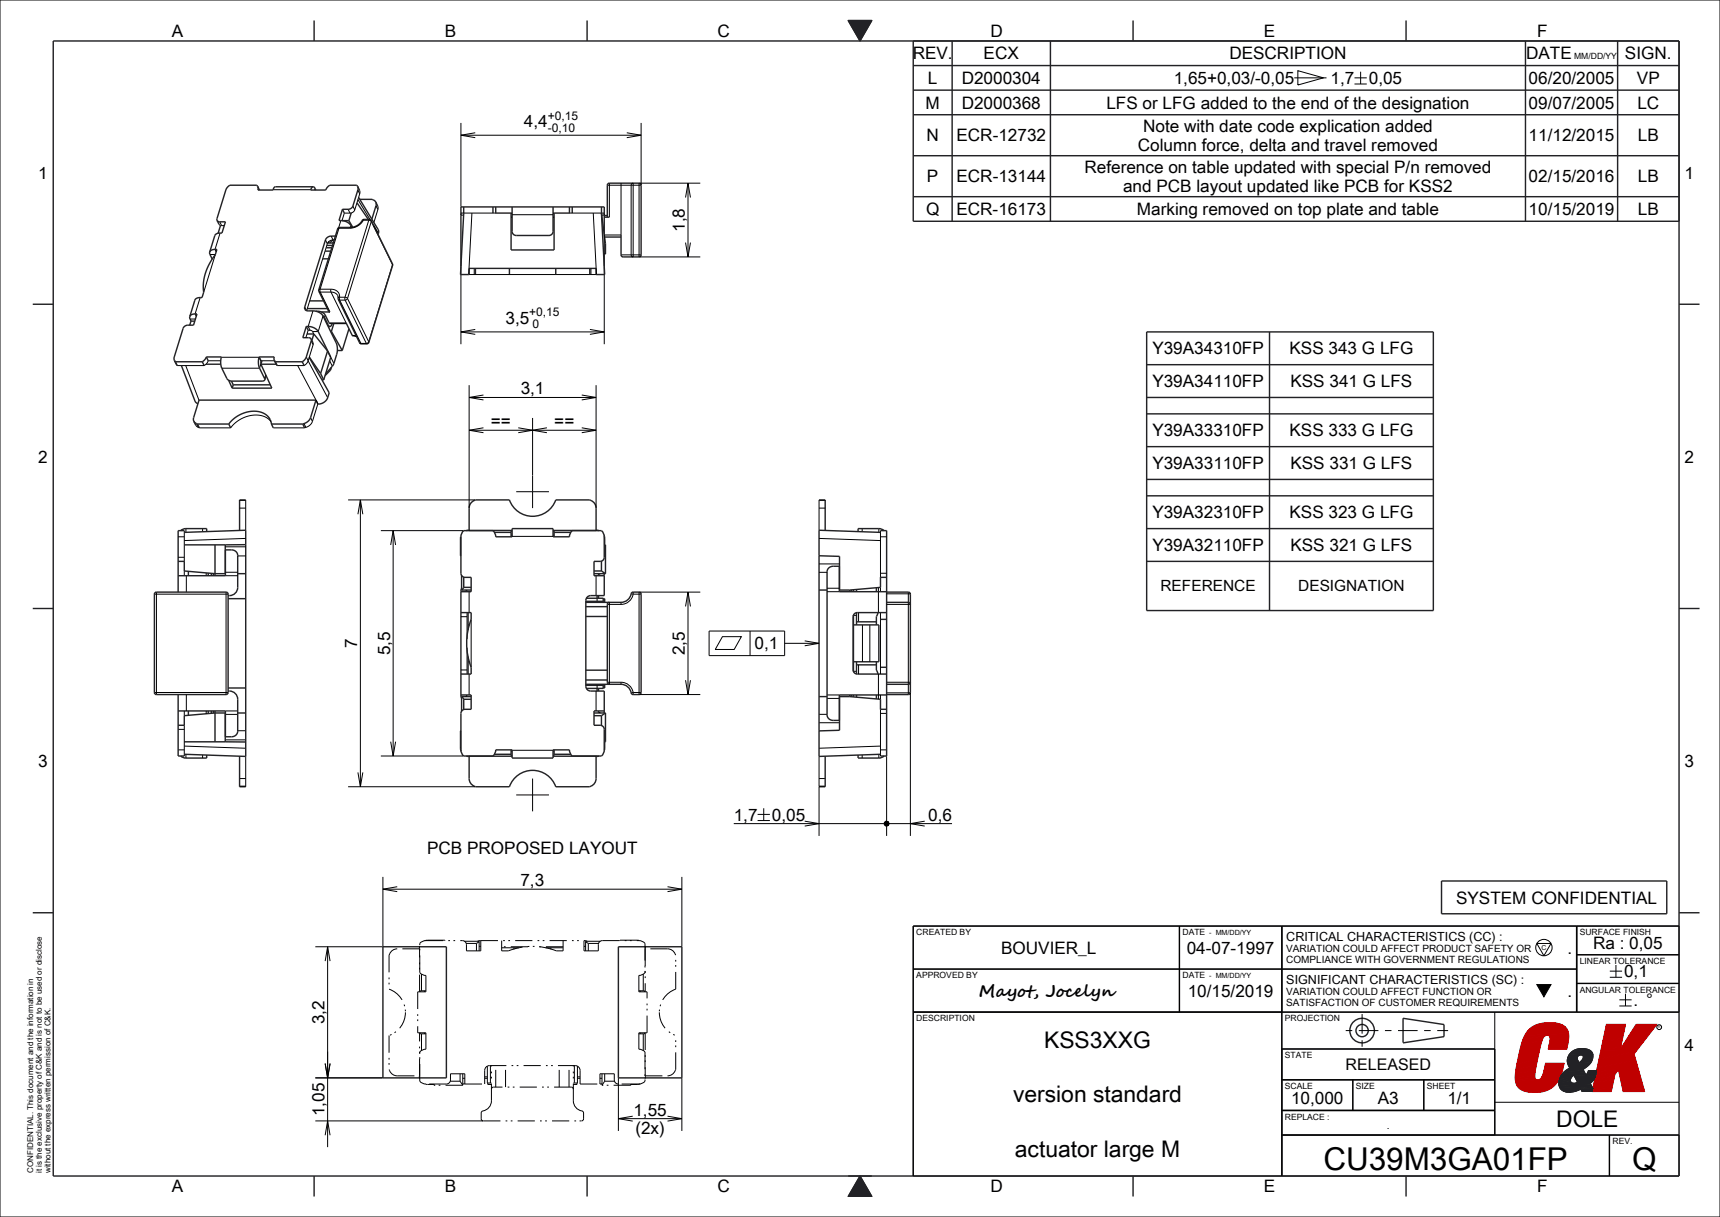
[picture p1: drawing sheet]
<svg xmlns="http://www.w3.org/2000/svg" width="420mm" height="297mm" viewBox="0 0 420 297" stroke-linecap="round" stroke-linejoin="round" font-family="sans-serif">
<path d="M210 287l2.9 5h-5.8z" fill="#222226"/>
<path d="M210 287l2.9 5h-5.8z" fill="none" stroke="#222226" stroke-width=".24"/>
<path d="M207.1 5h5.8l-2.9 5z" fill="#222226"/>
<path d="M207.1 5h5.8l-2.9 5z" fill="none" stroke="#222226" stroke-width=".24"/>
<path d="M375.3 240.3h3.4l-1.7 3z" fill="#000"/>
<path d="M375.3 240.3h3.4l-1.7 3zM383.5 256.9l.3-.2a3.7 3.7 0 0 1 5 .2l.2 .9a4 4 0 0 1-2.4 3.2l.7 1.4 .6-1.1h2l-.3 1.7-1.3 1.4 .7 1.3-.2 .6h-2.5l-.3-.5-1.7 .6-1.8 .1-1.2-.5-.6-1a4.1 4.1 0 0 1 2.6-4.4l-.5-.9-.1-1 .3-1zM385.4 257.7l.8-.2 .4 .4-.2 .7-.8 .8-.4-1zM383.9 262.7l.4-.3 .9 1.7-.9 .3-.7-.3-.1-.6z" fill="none" stroke="#000" stroke-width=".24"/>
<g fill="none" stroke="#222226" stroke-width=".35">
<path d="M342.4 249.4h.1M342.6 254.4v-5.9l10 1.5v3l-10 1.5"/>
<circle cx="332.6" cy="251.5" r="1.5"/>
<circle cx="332.6" cy="251.5" r="3"/>
</g>
<path d="M328.6 251.5h25M332.6 255.5v-8.1" fill="none" stroke="#000" stroke-width=".24" stroke-dasharray="1.6 1.6 4.8 1.6" stroke-linecap="butt"/>
<path d="M373.3 251.3a8.3 8.3 0 0 1 7.2-1.5 3.1 3.1 0 0 1 2.5 4l-.4 1.8a.37 .37 0 0 1-.1 .4 .37 .37 0 0 1-.5 0h-3.5a.28 .28 0 0 1-.4-.1 .28 .28 0 0 1 .1-.4l.2-.9a1.46 1.46 0 0 0-.4-2h-.2a1.82 1.82 0 0 0-1.5 1.9l-1.3 6.2-.2 2.4a1.01 1.01 0 0 0 1.1 .4 1.01 1.01 0 0 0 .7-.9l.8-2.7a.35 .35 0 0 1 .1-.4 .35 .35 0 0 1 .5 0h3.9l-.4 1.8a6.5 6.5 0 0 1-7.9 5.2l-.6-.1a3.3 3.3 0 0 1-2.9-4.1l1.1-6.2a10.1 10.1 0 0 1 2.1-4.8zM392.3 250h4.6l-1.3 6.2 3.9-6.2h5l-5.5 7.2 2.5 9.1h-4.6a.44 .44 0 0 1-.5 0 .44 .44 0 0 1-.1-.5l-1.1-4.9-.9 1.3-.8 3.7a.36 .36 0 0 1-.1 .5 .36 .36 0 0 1-.5-.1h-3.7a.24 .24 0 0 1-.4 0 .24 .24 0 0 1 .1-.3z" fill="none" stroke="#cf001c" stroke-width=".35"/>
<path d="M375.2 250.1a10.2 10.2 0 0 1 5.8-.1z" fill="#bf0000"/>
<path d="M375.2 250.1a10.2 10.2 0 0 1 5.8-.1z" fill="none" stroke="#bf0000" stroke-width=".24"/>
<path d="M392.3 250h4.6l-.1 .3-4.6 .3z" fill="#bf0000"/>
<path d="M392.3 250h4.6l-.1 .3-4.6 .3z" fill="none" stroke="#bf0000" stroke-width=".24"/>
<path d="M391 256.3l4.6-.1 3.9-6.2h5l-5 6.5-9 1.9z" fill="#bf0000"/>
<path d="M391 256.3l4.6-.1 3.9-6.2h5l-5 6.5-9 1.9z" fill="none" stroke="#bf0000" stroke-width=".24"/>
<path d="M373.5 251.2l1.7-1.1 5.8-.1 .9 .4a2.6 2.6 0 0 1 1.1 1.8l-10.6 .5z" fill="#bf0000"/>
<path d="M373.5 251.2l1.7-1.1 5.8-.1 .9 .4a2.6 2.6 0 0 1 1.1 1.8l-10.6 .5z" fill="none" stroke="#bf0000" stroke-width=".24"/>
<path d="M392.2 250.6l4.6-.3-.6 3.1-4.8 .9z" fill="#bf0000"/>
<path d="M392.2 250.6l4.6-.3-.6 3.1-4.8 .9z" fill="none" stroke="#bf0000" stroke-width=".24"/>
<path d="M372.4 252.7l10.6-.5-.2 2.6-4.5 .1 .2-.7a.99 .99 0 0 0 0-1.1 .99 .99 0 0 0-1.1-.4l-5.5 1z" fill="#bf0000"/>
<path d="M372.4 252.7l10.6-.5-.2 2.6-4.5 .1 .2-.7a.99 .99 0 0 0 0-1.1 .99 .99 0 0 0-1.1-.4l-5.5 1z" fill="none" stroke="#bf0000" stroke-width=".24"/>
<path d="M371.9 253.7l5.3-.9-.8 1.3-4.8 .6z" fill="#bf0000"/>
<path d="M371.9 253.7l5.3-.9-.8 1.3-4.8 .6z" fill="none" stroke="#bf0000" stroke-width=".24"/>
<path d="M391.4 254.3l4.8-.9-.5 2.1-4.7 .8z" fill="#bf0000"/>
<path d="M391.4 254.3l4.8-.9-.5 2.1-4.7 .8z" fill="none" stroke="#bf0000" stroke-width=".24"/>
<path d="M371.6 254.7l4.8-.6-1 4.3-4.9 1.3z" fill="#bf0000"/>
<path d="M371.6 254.7l4.8-.6-1 4.3-4.9 1.3z" fill="none" stroke="#bf0000" stroke-width=".24"/>
<path d="M378.3 254.9l4.5-.1-4.5 .2z" fill="#bf0000"/>
<path d="M378.3 254.9l4.5-.1-4.5 .2z" fill="none" stroke="#bf0000" stroke-width=".24"/>
<path d="M378.3 255l4.5-.1-.1 .4a.49 .49 0 0 1-.4 .7h-4.2z" fill="#bf0000"/>
<path d="M378.3 255l4.5-.1-.1 .4a.49 .49 0 0 1-.4 .7h-4.2z" fill="none" stroke="#bf0000" stroke-width=".24"/>
<path d="M391 256.3l4.7-.8-.1 .7z" fill="#bf0000"/>
<path d="M391 256.3l4.7-.8-.1 .7z" fill="none" stroke="#bf0000" stroke-width=".24"/>
<path d="M390.5 258.4l9-1.9a.86 .86 0 0 0-.3 1.4l.2 .8-9.3 1.9z" fill="#bf0000"/>
<path d="M390.5 258.4l9-1.9a.86 .86 0 0 0-.3 1.4l.2 .8-9.3 1.9z" fill="none" stroke="#bf0000" stroke-width=".24"/>
<path d="M377.5 259.5h4.4l-.2 .7-4.4 .1z" fill="#bf0000"/>
<path d="M377.5 259.5h4.4l-.2 .7-4.4 .1z" fill="none" stroke="#bf0000" stroke-width=".24"/>
<path d="M370.5 259.7l4.9-1.3-.3 1.7-4.9 .8z" fill="#bf0000"/>
<path d="M370.5 259.7l4.9-1.3-.3 1.7-4.9 .8z" fill="none" stroke="#bf0000" stroke-width=".24"/>
<path d="M377.3 260.3l4.4-.1v.3l-4.5 .1z" fill="#bf0000"/>
<path d="M377.3 260.3l4.4-.1v.3l-4.5 .1z" fill="none" stroke="#bf0000" stroke-width=".24"/>
<path d="M390.1 260.6l9.3-1.9 1.9 6.9-5 .4-1.1-5.1-5.3 .7z" fill="#bf0000"/>
<path d="M390.1 260.6l9.3-1.9 1.9 6.9-5 .4-1.1-5.1-5.3 .7z" fill="none" stroke="#bf0000" stroke-width=".24"/>
<path d="M377.2 260.6l4.5-.1-.4 1.5-.8 1.6-4.8-.1a3.3 3.3 0 0 0 1.5-2.8z" fill="#bf0000"/>
<path d="M377.2 260.6l4.5-.1-.4 1.5-.8 1.6-4.8-.1a3.3 3.3 0 0 0 1.5-2.8z" fill="none" stroke="#bf0000" stroke-width=".24"/>
<path d="M370.2 260.9l4.9-.8-.2 1.2-4.8 .7z" fill="#bf0000"/>
<path d="M370.2 260.9l4.9-.8-.2 1.2-4.8 .7z" fill="none" stroke="#bf0000" stroke-width=".24"/>
<path d="M389.9 261.6l5.3-.7-.5 .8-5.1 .9z" fill="#bf0000"/>
<path d="M389.9 261.6l5.3-.7-.5 .8-5.1 .9z" fill="none" stroke="#bf0000" stroke-width=".24"/>
<path d="M370.1 262l4.8-.7-.2 1.1-4.7 .6z" fill="#bf0000"/>
<path d="M370.1 262l4.8-.7-.2 1.1-4.7 .6z" fill="none" stroke="#bf0000" stroke-width=".24"/>
<path d="M389.6 262.6l5.1-.9-.5 .9-4.7 .8z" fill="#bf0000"/>
<path d="M389.6 262.6l5.1-.9-.5 .9-4.7 .8z" fill="none" stroke="#bf0000" stroke-width=".24"/>
<path d="M370 263l4.7-.6 .1 .7-4.7 .4z" fill="#bf0000"/>
<path d="M370 263l4.7-.6 .1 .7-4.7 .4z" fill="none" stroke="#bf0000" stroke-width=".24"/>
<path d="M389.5 263.4l4.7-.8-.2 .9-4.7 .7z" fill="#bf0000"/>
<path d="M389.5 263.4l4.7-.8-.2 .9-4.7 .7z" fill="none" stroke="#bf0000" stroke-width=".24"/>
<path d="M370.1 263.5l4.7-.4 .5 .4-5.2 .4z" fill="#bf0000"/>
<path d="M370.1 263.5l4.7-.4 .5 .4-5.2 .4z" fill="none" stroke="#bf0000" stroke-width=".24"/>
<path d="M370.1 263.9a67.8 67.8 0 0 1 10.4-.3 6.9 6.9 0 0 1-7.2 2.9 3.1 3.1 0 0 1-3.2-2.6z" fill="#bf0000"/>
<path d="M370.1 263.9a67.8 67.8 0 0 1 10.4-.3 6.9 6.9 0 0 1-7.2 2.9 3.1 3.1 0 0 1-3.2-2.6z" fill="none" stroke="#bf0000" stroke-width=".24"/>
<path d="M389.3 264.2l4.7-.7-.4 2.1-4.7 .4z" fill="#bf0000"/>
<path d="M389.3 264.2l4.7-.7-.4 2.1-4.7 .4z" fill="none" stroke="#bf0000" stroke-width=".24"/>
<path d="M388.9 266l4.7-.4-.2 .7h-4.6z" fill="#bf0000"/>
<path d="M388.9 266l4.7-.4-.2 .7h-4.6z" fill="none" stroke="#bf0000" stroke-width=".24"/>
<path d="M396.3 266l5-.4 .2 .7h-5.1z" fill="#bf0000"/>
<path d="M396.3 266l5-.4 .2 .7h-5.1z" fill="none" stroke="#bf0000" stroke-width=".24"/>
<path d="M383.6 256.9a4 4 0 0 1 5.1-.2l.2 .6-5.8 .2z" fill="#222226"/>
<path d="M383.6 256.9a4 4 0 0 1 5.1-.2l.2 .6-5.8 .2z" fill="none" stroke="#222226" stroke-width=".24"/>
<path d="M383.1 257.5l5.8-.2v1l-.4 1-5.7 .3 2.8-.2 .2-.2a1.18 1.18 0 0 0 .7-1.6l-.5-.2-3.1 .4z" fill="#222226"/>
<path d="M383.1 257.5l5.8-.2v1l-.4 1-5.7 .3 2.8-.2 .2-.2a1.18 1.18 0 0 0 .7-1.6l-.5-.2-3.1 .4z" fill="none" stroke="#222226" stroke-width=".24"/>
<path d="M382.9 257.8l2.9-.3-.5 .4-2.5 .3z" fill="#222226"/>
<path d="M382.9 257.8l2.9-.3-.5 .4-2.5 .3z" fill="none" stroke="#222226" stroke-width=".24"/>
<path d="M382.8 258.2l2.5-.3-.1 .3-2.4 .2z" fill="#222226"/>
<path d="M382.8 258.2l2.5-.3-.1 .3-2.4 .2z" fill="none" stroke="#222226" stroke-width=".24"/>
<path d="M382.8 258.4l2.4-.2v.2z" fill="#222226"/>
<path d="M382.8 258.4l2.4-.2v.2z" fill="none" stroke="#222226" stroke-width=".24"/>
<path d="M382.7 258.5l2.5-.1v.1l-2.5 .2z" fill="#222226"/>
<path d="M382.7 258.5l2.5-.1v.1l-2.5 .2z" fill="none" stroke="#222226" stroke-width=".24"/>
<path d="M382.7 258.7l2.5-.2 .1 .3-2.6 .1z" fill="#222226"/>
<path d="M382.7 258.7l2.5-.2 .1 .3-2.6 .1z" fill="none" stroke="#222226" stroke-width=".24"/>
<path d="M382.7 258.9l2.6-.1 .1 .1-2.7 .2z" fill="#222226"/>
<path d="M382.7 258.9l2.6-.1 .1 .1-2.7 .2z" fill="none" stroke="#222226" stroke-width=".24"/>
<path d="M382.7 259.1l2.7-.2 .1 .3-2.7 .2z" fill="#222226"/>
<path d="M382.7 259.1l2.7-.2 .1 .3-2.7 .2z" fill="none" stroke="#222226" stroke-width=".24"/>
<path d="M382.8 259.4l2.7-.2 .1 .2-2.8 .2z" fill="#222226"/>
<path d="M382.8 259.4l2.7-.2 .1 .2-2.8 .2z" fill="none" stroke="#222226" stroke-width=".24"/>
<path d="M382.8 259.6l5.7-.3-1.9 1.6-4 .2 .7-.5z" fill="#222226"/>
<path d="M382.8 259.6l5.7-.3-1.9 1.6-4 .2 .7-.5z" fill="none" stroke="#222226" stroke-width=".24"/>
<path d="M382 261.5l.6-.4 4-.2 .1 .4z" fill="#222226"/>
<path d="M382 261.5l.6-.4 4-.2 .1 .4z" fill="none" stroke="#222226" stroke-width=".24"/>
<path d="M387.9 261.3h2l-.3 1.7-2.3-.6z" fill="#222226"/>
<path d="M387.9 261.3h2l-.3 1.7-2.3-.6z" fill="none" stroke="#222226" stroke-width=".24"/>
<path d="M381.8 261.7l.2-.2 4.7-.2 .3 .5-5.5 .2z" fill="#222226"/>
<path d="M381.8 261.7l.2-.2 4.7-.2 .3 .5-5.5 .2z" fill="none" stroke="#222226" stroke-width=".24"/>
<path d="M381.5 262l5.5-.2 .1 .3-5.8 .2z" fill="#222226"/>
<path d="M381.5 262l5.5-.2 .1 .3-5.8 .2z" fill="none" stroke="#222226" stroke-width=".24"/>
<path d="M381.3 262.3l5.8-.2 .2 .3-6.2 .2z" fill="#222226"/>
<path d="M381.3 262.3l5.8-.2 .2 .3-6.2 .2z" fill="none" stroke="#222226" stroke-width=".24"/>
<path d="M381.1 262.6l3.2-.2-.2 .2-3.1 .3z" fill="#222226"/>
<path d="M381.1 262.6l3.2-.2-.2 .2-3.1 .3z" fill="none" stroke="#222226" stroke-width=".24"/>
<path d="M380.7 264.6l4-.3a.37 .37 0 0 0 .5-.2 .37 .37 0 0 0-.2-.5l-.7-1.2h3l2.3 .6-1.3 1.4z" fill="#222226"/>
<path d="M380.7 264.6l4-.3a.37 .37 0 0 0 .5-.2 .37 .37 0 0 0-.2-.5l-.7-1.2h3l2.3 .6-1.3 1.4z" fill="none" stroke="#222226" stroke-width=".24"/>
<path d="M381 262.9l3.1-.3-.4 .3-2.9 .3z" fill="#222226"/>
<path d="M381 262.9l3.1-.3-.4 .3-2.9 .3z" fill="none" stroke="#222226" stroke-width=".24"/>
<path d="M380.8 263.2l2.9-.3-.2 .4-2.8 .3z" fill="#222226"/>
<path d="M380.8 263.2l2.9-.3-.2 .4-2.8 .3z" fill="none" stroke="#222226" stroke-width=".24"/>
<path d="M380.7 263.6l2.8-.3v.3l-2.8 .3z" fill="#222226"/>
<path d="M380.7 263.6l2.8-.3v.3l-2.8 .3z" fill="none" stroke="#222226" stroke-width=".24"/>
<path d="M380.7 263.9l2.8-.3v.3l-2.9 .3z" fill="#222226"/>
<path d="M380.7 263.9l2.8-.3v.3l-2.9 .3z" fill="none" stroke="#222226" stroke-width=".24"/>
<path d="M380.6 264.2l2.9-.3 .3 .3-3.1 .4z" fill="#222226"/>
<path d="M380.6 264.2l2.9-.3 .3 .3-3.1 .4z" fill="none" stroke="#222226" stroke-width=".24"/>
<path d="M380.7 264.6l7.6-.2 .1 .2-7.7 .3z" fill="#222226"/>
<path d="M380.7 264.6l7.6-.2 .1 .2-7.7 .3z" fill="none" stroke="#222226" stroke-width=".24"/>
<path d="M380.7 264.6l3.1-.4 .5 .2z" fill="#222226"/>
<path d="M380.7 264.6l3.1-.4 .5 .2z" fill="none" stroke="#222226" stroke-width=".24"/>
<path d="M380.7 264.9l7.7-.3 .4 .6-7.9 .3z" fill="#222226"/>
<path d="M380.7 264.9l7.7-.3 .4 .6-7.9 .3z" fill="none" stroke="#222226" stroke-width=".24"/>
<path d="M380.9 265.5l7.9-.3 .2 .5-7.8 .1z" fill="#222226"/>
<path d="M380.9 265.5l7.9-.3 .2 .5-7.8 .1z" fill="none" stroke="#222226" stroke-width=".24"/>
<path d="M381.2 265.8l7.8-.1-.2 .6h-1.9a.6 .6 0 0 1-.9-.5l-4.5 .3z" fill="#222226"/>
<path d="M381.2 265.8l7.8-.1-.2 .6h-1.9a.6 .6 0 0 1-.9-.5l-4.5 .3z" fill="none" stroke="#222226" stroke-width=".24"/>
<path d="M381.5 266.1l4.3-.2-.5 .2-3.5 .2z" fill="#222226"/>
<path d="M381.5 266.1l4.3-.2-.5 .2-3.5 .2z" fill="none" stroke="#222226" stroke-width=".24"/>
<path d="M381.8 266.3l3.5-.2-.5 .2-2.5 .1z" fill="#222226"/>
<path d="M381.8 266.3l3.5-.2-.5 .2-2.5 .1z" fill="none" stroke="#222226" stroke-width=".24"/>
<path d="M382.3 266.4l2.5-.1-1.3 .2z" fill="#222226"/>
<path d="M382.3 266.4l2.5-.1-1.3 .2z" fill="none" stroke="#222226" stroke-width=".24"/>
<path d="M383.1 266.5h.4z" fill="#222226"/>
<path d="M383.1 266.5h.4z" fill="none" stroke="#222226" stroke-width=".24"/>
<g fill="none" stroke="#000" stroke-width=".24">
<path d="M0 0h420v297h-420zM316 19h7.9M316.9 17.3l6.3 1.7-6.3 1.8zM330.7 19h3M332.2 17.5v3M112.6 30v20.4M112.6 33h44M116.1 32.4l-3.5 .6 3.5 .6M153.1 32.4l3.5 .6-3.5 .6M156.6 30v15.1M330.7 20.5h3M53.5 54.7l.6 .4"/>
<path d="M53.7 54.1l.4 1M53.7 56.9l-1.2 4 .3 .5M54.1 55.1h.7M66.7 46.3l9.2 .1M76.9 46l-.1 .4M79.5 58.6l.4 .9M79.9 59.5l-5 16.3M80.3 59l-.1 .3M80.9 57.6l.4 1M81.3 58.6a1.48 1.48 0 0 0-1.4 .9M81.3 58.6h.3M82.8 55.7l-.4 .2"/>
<path d="M82.8 55.7l-4.6 14.9M82.8 55.7h2.6M82.9 55.5l-.1 .2M82.9 55.5h.1M83.2 53.8l-.5 1.8M85 51.1l.5 .9M85.5 52h-1.4l-.6 1.8M85.7 55.1l-.3 .6M86.2 50.3l.4 .9M86.6 51.2l-.4 .6-.7 .2M87.4 46.4l.4 .9M87.8 46.4v.9"/>
<path d="M87.8 47.3l-1.2 3.9M88.7 53.7l-.5 .8-.8 .6-1 .4-1 .2M88.7 53.7h1.3M88.7 53.7l-.3 .1M88.9 53.5l-.2 .2M90 53.7l.7 .3M90 53.7l-5.8 18.8M90.2 53.5l-.2 .2M90.7 53.8v.2M90.7 54l-5.8 18.8M90.7 54l5.1 10.6M91.8 50.2l.5 1"/>
<path d="M92.2 50.3l.1 .9M92.3 51.2l-1 3.1M112.6 52.5h.6M112.6 52h8.1M112.6 52.1v.3M124.8 52h.3M125.1 52.4h10M135.1 52h.2M139.4 52h8.2M146.9 52.5h.7M147.6 52.1v.3M148.3 45.2h8.3"/>
<path d="M148.8 44.7v8.3M151.7 44.7v12.7h-4.1v4.6M154.3 44.8l.3-.1v18l-.3-.1-.2-.4v-17zM156.1 44.7v18M156.1 44.7h14.9M167.4 48.2l.6-3.5 .6 3.5M167.4 59.2l.6 3.5 .6-3.5M168 44.7v18M46.4 77.9h1.3M48.9 72.6l-1.3 4 .3 .6M51.3 62.1h1.3M52.6 62.2l-2.9 9.1"/>
<path d="M74.4 74.9l.4 .9M76.4 75.9l-1.2 3.8 .5 .9M77.6 76l-.1 .1M77.8 70.7h.1M77.9 71.1l.3 .2M78.2 70.6l-.4 .1M78.2 70.6v.7M78.2 70.6h2.6M78.2 71.3h2.6M78.2 71.3l2.4 4.8M78.9 77.1l-1.2 3.8h-1.4M79.4 76.9l-.2 .6"/>
<path d="M80 79.3h.1M80.8 70.6l.9 .1 .7 .4 .4 .7 .1 .7M80.8 70.6v.7M80.8 71.3l1.1 .2 .6 .6M80.8 71.3l3.7 7.5h-4.1M82.6 72.8h.1M82.6 73.1l.3 .1M82.9 72.5l-.3 .3M82.9 72.5v.7M82.9 72.5h1.3M82.9 73.2h1.4M82.9 73.2l5.2 10.6"/>
<path d="M84.2 72.5l.7 .3M84.2 72.5l.1 .7M84.3 73.2l5.2 10.6M84.9 72.8l-.6 .4M84.9 72.8l5.1 10.6M95.8 64.4v.2M95.8 64.6l.1 .2M95.8 64.6l-5.8 18.8M112.6 65.1v18.9M114.6 67h31M115.8 65.5v1.5M144.3 65.5v1.5"/>
<path d="M147.6 65.1v18.9M151.7 62.2h4.9M156.1 62.7h14.9M53.9 88h-3.1l-.3 .7-.6 .5h-6.6l-.2-.3M54 87.2h9.3l.4 .9M63.7 88.1v.6M63.7 88.7l-.3 1.2h-9.2M63.7 88.7h.1M64.9 91.5l-.3 .9M67 88l-3.3 .1M74.8 87.1l.4 .9M75.2 88l-.3 .7-.6 .5h-6.6l-.2-.3"/>
<path d="M75.7 80.6l.6 .3M75.7 80.6h-.5l-.5 1.8M76 83.2l.5 .9M76.3 80.9l.3 .6M76.4 83.7l.1 .4M76.5 84.1l-1.3 3.9M77.6 98.6l-1.3 4.2M80.5 88l.7 1.4M80.6 86.8l.9 1.9M86 81.8l1 .3M87.8 83.6l.3 .2M88.1 83.8l.2 .1"/>
<path d="M88.1 83.8h1.4M89.5 83.8l.1 .1M90 83.4l-.5 .4M90 83.4l.1 .2M90.1 83.6h.1M112.6 81h35M114.6 94v29.9M114.6 97h31M116.1 80.4l-3.5 .6 3.5 .6M118.1 96.4l-3.5 .6 3.5 .6M142.1 96.4l3.5 .6-3.5 .6M144.1 80.4l3.5 .6-3.5 .6"/>
<path d="M145.6 94v29.9M47.8 103.7l.6 .6M48 103.4l.4 .9M66.2 102.9a5.7 5.7 0 0 0-7.1-.8l-1.5 1-1.3 1.3-7.9-.1M74.2 103.4l.5 .9M74.7 104.3l-8 .1M75.8 101.9l.5 .9M76.3 102.8l-.6 .9-1 .6M114.6 105h31M118.1 104.4l-3.5 .6 3.5 .6M126.6 104.4l3.5 .6-3.5 .6M130.1 116v8"/>
<path d="M130.1 102v13.9M133.6 104.4l-3.5 .6 3.5 .6M142.1 104.4l3.5 .6-3.5 .6M43.5 136h1.5M43.5 131h1.5M45 129.5v7.4M45 139.3v1.2M45.4 129v.9M49.5 129v.8M50.4 139.8v.7M55 133.4h5M55 139.7h3"/>
<path d="M58 135.7h2M58.5 124h1.5M58.5 122.1h1.5M60 122v7.4M85 122h31M87.4 125.5l.6-3.5 .6 3.5M88 122v70M93 129.5h20.2M95.4 133l.6-3.5 .6 3.5M96 129.5v55M125.1 130.9h10M126.1 120h8"/>
<path d="M200 139.7h2M200 124h1.5M200 122.1h1.5M200 122v7.4M200 137.6h5M210.5 129v.8M214.6 129v.9M215 131h1.5M215 129.5v11.3M215 139.9h1.5M37.7 145h18M38.2 144.5v25"/>
<path d="M45.5 140.5v4M55 140.5h3M55.2 144.5v25M112.6 150.5h1.5M113.7 144l.3 .1M114.1 149.5v6.4M114.1 158.1v6.4M114.6 144.4v5.1M115.1 151.2v11.6M145.6 140.5v4.9M145.8 146v.8M146.6 140l-.4 .2"/>
<path d="M148.3 147.5h3.4M148.8 147v20M151.7 147v.5M154.1 144.9l.5 .1M154.6 145h2M154.6 145a3 3 0 0 1-2.9 2.5M154.6 144.5v.5M156.1 144.5v25M156.1 144.5h14.9M167.4 148l.6-3.5 .6 3.5M168 144.5v25M173.2 154h18.4v6h-18.4z"/>
<path d="M176.4 155.4h4.6l-1.7 3.1h-4.6zM183.2 154v6M191.6 157h8.4M196.5 156.4l3.5 .6-3.5 .6M202 144.4h3M202 143.6h3M208.4 150.2h.8M209.6 149.5v2.3M210.6 152.5v9M212.4 152.5v9M214.5 143.4v6.1M215 143.3v1.1"/>
<path d="M215 149.5v15M216.5 144.9l5.8 .1M216.5 147.5h5.8M221.8 144.5v25M37.7 169h18M43.5 178h1.5M45 173.5v1.2M45 177.1v7.4M45.5 169.5v4M50.4 173.5v.7M55 174.3h3M55 173.5h3"/>
<path d="M58 178.3h2M112.6 163.5h1.5M114 169.9l-.3 .1M114.6 164.5v5.1M145.6 168.7v4.8M145.8 167.3v.7M146.2 173.8l.4 .2M148.3 166.5h3.4M151.7 166.5a3 3 0 0 1 2.9 2.5M151.7 166.5v.5M154.6 169l-.5 .1M154.6 169v.5"/>
<path d="M154.6 169h2M156.1 169.5h14.9M167.4 166l.6 3.5 .6-3.5M200 174.3h2M200 176.4h5M202 170.4h3M202 169.6h3M208.4 163.8h.8M209.6 162.3v2.2M214.5 164.5v6.1M215 174.1h1.5M215 169.6v1.1"/>
<path d="M215 173.2v11.3M216.5 166.5h5.8M222.3 169l-5.8 .1M222.3 169.1v34.9M43.5 183h1.5M45.4 184.1v.9M49.5 184.2v.8M55 180.6h5M58.5 191.9h1.5M58.5 190h1.5M60 184.6v7.4M85 192h31"/>
<path d="M87.4 188.5l.6 3.5 .6-3.5M93 184.5h20.2M95.4 181l.6 3.5 .6-3.5M125.1 183.1h10M126.1 194h8M130.1 190v8M185 198.8h3M186.5 197.3v3M200 191.9h1.5M200 190h1.5M200 184.6v7.4M200 192.1v11.9"/>
<path d="M210.5 184.2v.8M214.6 184.1v.9M215 183h1.5M216.5 184.6v19.4M179.2 201h53.3M185 200.3h3M196.5 200.4l3.5 .6-3.5 .6M216 200.7l.4-.3 .5 .1 .2 .5-.2 .5-.5 .1-.4-.3zM225.8 200.4l-3.5 .6 3.5 .6M223 236.5h162M288 226v21M313 226v61"/>
<path d="M375.3 230.2h3.4l-1.7 3zM385 233h25M385 226v21M393.1 237h3M393.1 238.5h3M394.6 235.5v3M410 226h-187v61M79.4 259.5l.6 3.5 .6-3.5M80 256.6v23.3M223 247h187M313 256h52M365 247v30"/>
<path d="M385 240h25M395.4 244h3M395.4 245.5h3M396.9 242.5v3M77 273.5h40.9M77 263h16.4M79.4 277l.6-3.5 .6 3.5M151 273h15.5M151 263.1v12.9M154.5 272.4l-3.5 .6 3.5 .6M163 272.4l3.5 .6-3.5 .6M166.5 263.1v12.9"/>
<path d="M313 277h97M313 271h52M313 263.5h52M330.3 263.5v7.5M347.7 263.5v7.5M365 269h45M393 277v10"/>
<circle cx="377" cy="231.2" r="2"/>
<circle cx="405.2" cy="250.7" r=".59"/>
</g>
<path d="M216 200.7l.4-.3 .5 .1 .2 .5-.2 .5-.5 .1-.4-.3z" fill="#000"/>
<g fill="none" stroke="#222226" stroke-width=".35">
<path d="M13 10h397v277h-397zM76.7 5v5M143.4 5v5M207.1 5h5.8l-2.9 5zM210 5v5M223 10v44h187M223 16h187M232.5 10v44M256.5 10v44M276.7 5v5M343.3 5v5M372.5 10v44"/>
<path d="M395 10v44M223 22h187M223 28h187M223 38h187M53 53.8l.5 .9M53 53.8l.5 .3h1.5l-.8 2.8-1.1 .1-.6 .4-1.3 4.1M62.9 45.5l.5 .9M62.9 45.5l-.2-.3h-6.6l-.3 .3-.7 .9-2.1 6.9v.5M62.9 45.5l.1 .9h3.7l.2-.6 .4-.2h9.2M76.5 45.6l.3 .2 .3 .6M79.8 59.9h1.4M80 59.3h1.4"/>
<path d="M80.3 58.9l-.1 .4M81.3 58.6l-.7 .7M81.3 58.6h.1M81.4 59.2l-.2 .1M81.5 58.5l-.2 .1M81.9 57.6l-1.5 .1-.6 .3-.3 .5-5.1 16.6 .1 .4 .3 .3 2.4 .2 1.5 .8 3.5 7.2 .1 1.9-.8 2.9-2 2.5M83.5 53.8h1.7M83.6 51.1l-.8 2.7 1 .1 .9 .3 .8 .6 .4 .7M83.6 51.1l.5 .9M85.2 53.8l.9 1.6M85.8 52l-.6 1.8M87.2 49.5l2.7 4"/>
<path d="M87.3 45.5l.5 .9M87.3 45.5l-.2-.3h-6.6l-.6 .6-.3 .6h-3.7l.2-.6 .4-.2M87.3 45.5l.1 .8-1.4 4.2-.7 .5-1.7 .1M87.9 48.7h3l.9 .6M89.9 53.5h.1M91.8 49.3v.8l-1 3.4M91.8 49.3l.4 1M112.6 52v-1.5h35v1.5M112.6 52v13M113.2 50.5v1.5M120.4 50.5v1.5M121.1 50.5v1.5"/>
<path d="M124.8 52v9h10.5v-9M125.1 50.5v6a1 1 0 0 0 1 1h8a1 1 0 0 0 1-1v-6M139.1 50.5v1.5M139.7 50.5v1.5M146.9 50.5v1.5l.9 7.5v2.5h-.4M147.5 52l.1 5.2M147.6 53h1.2M147.6 52.6h.7M147.6 57.9h4.1M148.3 53l.1-8.1 .4-.2 7.5 .1 .3 .4v17l-.3 .4-4.1 .1-.5-.2v-5.1M223 48h187M8 74.3h5"/>
<path d="M46.3 77.3l.6-.6 1.2-.1-.8 2.8h-1.8l-.8 .6-2.2 7.2 .1 .8M46.3 77.3l.4 1.1h.9M51.2 61.5l.6-.5 1.2-.1-.4 1.3-1.4 2.1-1.1 2.5-.4 2.3v2.2l-.4 1.3-1 .1-.7 .4-1.3 4.2M51.2 61.5v.5l.6 1.3M74.8 79.7l-.9 2.7h1.6l.5 .4M74.8 79.7l1.5 .2 1.3 .8 3.2 6.5-1.8 5.5M74.8 79.7l.4 .9M75 75.3h4.9M75.6 73.4h3.4M77.1 76h1.1l.9 .5 1.4 2.4h4.1M78.8 63.2h1.4M78.8 77l.4 .4 1 2 .4 .3"/>
<path d="M79.4 61.3h1.4M79.6 60.5h1.4M80.1 79.7h.5M81.1 78.9l-.2 .6-.3 .2M81.5 78.9l-.6 2M82.5 72.1l.1 1 5.2 10.5 .4 .3h1.6l.3-.3 5.8-18.9-5.2-10.9-.3-.2h-1.7l-1 1.1-1.3 .7-3.5 .1-.5 .4-4.6 15 2.5 5.1 .3 .1h-2.1M84.5 78.8l1.5 3.1 1.1 .3M112.6 62h.1M114.4 67l.2-1.5h31l.1 1.5M116.1 65.5v1.5M124.4 65.5v1.5M135.7 65.5v1.5"/>
<path d="M144 65.5v1.5M147.6 62v3M410 74.3h5M42.6 88l.2 .3M42.6 88l.5 .9M42.8 88.3l.5 .9M42.8 88.3h6.6M49.4 88.3l.5 .9M50.4 87.1h3.7l-.2 1.3 .2 1.2 1.3 2.8 .6 .5 8 .1 .6-.3M50.4 87.1l-.4 .6-.6 .6M50.4 87.1l.4 .9M55.8 92.8l.9 1.9"/>
<path d="M63.3 87.1h3.7v.9M63.3 87.1l-.2 1.1 .1 1.2 1.4 3.3M63.3 87.1l.4 .9M63.7 88.9l2.7 5.8h-9.7M65 91.6l-.4 1.1M66 93.9h-9l-.3 .8M67 88l.2 .3M67 88l.5 .9M67.2 88.3h6.6M67.2 88.3l.5 .9M73.8 88.3l.5 .9M75 81.5h1.6"/>
<path d="M75.5 87.2l3.1 5.5M75.5 87.1l2.8 4.1M76 82.8v.4l-1.3 4-.9 1.1M76 82.8l.4 .9M76.6 81.5l3.4 4.2-1.7 5.5M76.6 81.5l-.5 1.6M77.2 97.6l-1.5 4.6-.7 .8-1.1 .5M77.2 97.6h-28.6l-1.3 4.4v.8M77.2 97.6l.5 1M78.3 91.2l.7 1.5M78.6 92.7h.4M78.6 92.7l1.8 3.2"/>
<path d="M80.6 90l.1 .3M80.6 86.9h.1M80.7 90.3l-1.3 1.4M80.7 80.9h.2M80.9 80.9l2.7 4.6M80.9 89.6l-.2 .7M82.4 85.5h1.2M85.2 80.2l-1.6 5.3M280 81h70v68h-70zM280 89h70M280 97h70M310 81v68"/>
<path d="M47.3 102.8l.5 .9M47.3 102.8l.9 .7M48.2 103.5l.5 .9M48.2 103.5h7.7M55.9 103.5l1.6-1.6 1.9-1.1 2.2-.4 2.1 .2a3.4 3.4 0 0 1 2.6 2.9M55.9 103.5l.4 .9M66.3 103.5h7.6M66.3 103.5l.4 .9M73.9 103.5l.5 .9M280 101h70M280 109h70M280 117h70"/>
<path d="M43.5 137h1.5M44.1 129.5l.6-.4 .7-.1h5.1v.7M45 136.9v2.4l7.5 .7h2.5M45 133h10M45 129.5h-1.5v15M46 139.4v1.1M50.9 139.9v.6M51.6 139.9v.6M52.1 140v.5M52.5 133v7.5M55 133l5-.1v48.2l-5-.1M55 133v7"/>
<path d="M60 140h-2M60 122h-1.5v7.5M112.5 135.6l.1 .1M114.4 129.4h.2M114.6 129.5v-5.5a2.13 2.13 0 0 1 1.5-2h8.3a6 6 0 0 0 5.7 4 6 6 0 0 0 5.6-4h8.3l.3 .1a2 2 0 0 1 1.3 1.9v5.5M120.4 129.5l.5 .7 .2 .8h4v-2h10v2h4l.1-.8 .5-.7M125.1 129.5h-11.9l-.5 .7-.1 .8v8.9a1 1 0 0 0 1 1h1.5v3.5h-2.5M125.1 129.6h-.3v.3M135.1 129.5h11.8l.5 .7 .2 .8v5a1 1 0 0 1-1 1h-1.5v3.5h2.5M135.1 129.6h.2v.3M145.1 139.3h1.8M145.6 129.4h.1"/>
<path d="M146.9 136.9v2.4M146.9 139.3l.9 .7M147.5 140l.1 .5M147.7 132.9l.1 .1v7M200 122h1.5v7.5M215 129.5h1.5v55h-1.5M215.9 129.5l-.6-.4-.7-.1h-5.1v.7M280 121h70M280 129h70M280 137h70M8 148.5h5M37.9 144.6l17.3-.1 .4 .2 .1 24.3-.2 .4-17.3 .1-.4-.2-.1-24.3z"/>
<path d="M43.5 140.5h11.5v-6.3h1.8l.9 .4 .3 .8v8a2.04 2.04 0 0 1-2.3 2M55.7 146.1h4.3M112.6 149.5h2.5v1.7a16.1 16.1 0 0 0 0 11.6v1.7h-2.5M112.6 144.4v25.2M112.7 143.6l-.1 .8M112.7 140.4v3.6h2.4M114 144v.4M114.3 149.5v4.3M114.3 152.5h.4M115.1 143.3h-1.9l-.4 .7M143.1 147h8.6a2.62 2.62 0 0 0 2.5-2.3l.4-.2h1.5l.2 .1 .3 .4v24l-.3 .4-.2 .1h-1.5l-.5-.4a2.5 2.5 0 0 0-2.4-2.1h-8.6M143.1 150.5h5.2"/>
<path d="M143.1 148.1h5.2M143.1 146.8h4.2M143.2 146h4.1v1M145.1 140h2.7M145.8 145.4v.6M146.2 140v.5M146.2 145.4v.6M147.3 146.1h.4v.9M147.6 140.5v4.9h-3.3a1.2 1.2 0 0 0-1.2 1.2v21.2l.3 .5 .5 .3 3.7 .1v4.8M148.8 147l-.3 .1-.2 .4v19l.1 .3 .4 .2M200 144h2M205 144h2.5"/>
<path d="M205 144v-8.2l-5-.2v42.8l5-.2v-8.2M207.5 144v.4M207.9 144v.4M208.4 152.5h6.2v9h-6.2M208.4 143.9v.5M208.4 150.1v13.8M209.2 143.9v.5M209.2 149.5v3M209.2 151.8h4.8M214 143.4v1M214.4 149.5l-.4 1v2M215 140.9h1.5"/>
<path d="M215 151.2h1.5M215 143.3l-7.5 .7M216.5 149.5h-7.2a1 1 0 0 0-1 1v13a1 1 0 0 0 1 1h7.2M216.5 144.5h5.3l.3 .1 .2 .4v24l-.2 .4-.3 .1h-5.3M216.5 147h5.3l.3 .1 .2 .4M216.5 144.4h-11.5v-6.2l-2 .1-.6 .3-.4 .5v35.4l.1 .5 .4 .5 .5 .3h2v-6.2h11.5M410 148.5h5M43.5 169.5v15h1.5M43.5 177h1.5M46 173.5v1.1M50.9 173.5v.6M51.6 173.5v.6"/>
<path d="M52.1 173.5v.5M52.5 173.5v7.5M55 174v7M55 174h-2.5l-7.5 .7v2.4M55.7 168.7a2.05 2.05 0 0 1 2.3 2v7.9l-.3 .8-.9 .4h-1.8v-6.3h-11.5M55.7 167.9h4.3M58 174h2M112.6 169.6h2.5v3.5h-1.5a1 1 0 0 0-1 1v8.9l.1 .8 .5 .7h7.2l.5-.7 .2-.8h4v2h10v-2h4l.1 .8 .5 .7h7.2l.5-.7 .2-.8v-5a1 1 0 0 0-1-1h-1.5v-3.5h2.5M112.6 169.6l.1 .8M112.6 178.3l-.1 .1M112.8 170l.4 .7h1.9M114 169.6v.4"/>
<path d="M114.3 160.2v4.3M114.3 161.5h.4M115.1 170h-2.4v3.6M143.1 167.3h4.2M143.1 166h5.2M143.1 163.6h5.2M145.1 174.7h1.8M145.1 174h2.7M145.8 168v.7M146.2 168v.7M146.2 173.5v.5M146.9 174.7v2.4"/>
<path d="M147.3 167v1h-4.1M147.6 173.5l-.1 .5M147.7 167v.9h-.4M147.8 174v7h-.2M147.8 174l-.9 .7M202 170h-2M207.5 170h-2.5M207.5 170l7.5 .7M207.5 169.6v.4M207.9 169.6v.4M208.4 169.6v.5M209.2 162.3h4.8"/>
<path d="M209.2 161.5v3M209.2 169.6v.5M214 161.5v2.1l.4 .9M214 169.6v1M215 173.1h1.5M215 162.8h1.5M222.3 166.5l-.2 .4-.3 .1h-5.3M45 181h10M50.5 184.3v.7h-5.1l-.7-.1-.6-.4M58.5 184.5v7.5h1.5M114.4 184.6h.2M124.8 184.1v.3h.3"/>
<path d="M125.1 184.5h-10.5v5.5a2.13 2.13 0 0 0 1.5 2h8.3a6 6 0 0 1 5.7-4 6 6 0 0 1 5.6 4h8.3l.3-.1a2 2 0 0 0 1.3-1.9v-5.5h-10.5M135.3 184.1v.3h-.2M145.6 184.6h.1M147.6 181.1h.1M201.5 184.5v7.5h-1.5M209.5 184.3v.7h5.1l.7-.1 .6-.4M352 215h55v8h-55zM8 222.8h5M93.5 231h15.5v32h-15.5zM151 231h15.5v32h-15.5zM223 236.5h162M288 226v21"/>
<path d="M313 226v61M385 226v21M385 233h25M410 226h-187v61M410 222.8h5M223 247h187M313 256h52v21M385 240h25M313 263.5h52M313 271h52M313 277h97M330.3 263.5v7.5"/>
<path d="M347.7 263.5v7.5M393 277v10M76.7 287v5M143.4 287v5M210 287v5M210 287l2.9 5M210 287l-2.9 5M276.7 287v5M343.3 287v5"/>
</g>
<g fill="none" stroke="#000" stroke-width=".24" stroke-dasharray="4.2 1.3 .4 .8 .4 1.3" stroke-linecap="butt">
<path d="M95 233.1v8.3M95 233.1l.1-.3M97 231.6a2 2 0 0 0-1.9 1.2M102.4 231.4v.2M102.5 231.6h-5.5M102.5 237.4v-7.2M102.5 237.4l.7 .5 .8 .1M104 229.5h8.9M104 229.5l-.8 .2-.7 .5M108.6 229.4l.1 .1M113.9 230.5v1.5M113.9 232h3.5"/>
<path d="M113.9 230.5a1 1 0 0 0-1-1M116.3 232v-1.8M117 229.8l-.7 .4M117 232v-2.3M117 229.7h-3.6M117.4 232v-2.5M117.4 230.9h-.4M117.4 229.5h25.2M117.4 229.5l-.8 .2M122.5 229.5v2.5M122.5 232h1.7M122.5 231.3h4.3"/>
<path d="M125.5 231.3v.4M128.9 231h-6.4M133.2 231.3h4.3M134.5 231.3v.4M135.8 232h1.7M135.8 232a16.1 16.1 0 0 0-11.6 0M137.5 232v-2.5M137.5 231h-6.4M142.6 229.5v2.5M142.6 232h3.5M143 232v-2.3M143 230.9h-.4"/>
<path d="M143 229.7h3.6M143 229.8l.7 .4M143.4 229.7l-.8-.2M143.7 230.2v1.8M146.1 232v-1.5M147.1 229.5h8.9M147.1 229.5a1 1 0 0 0-1 1M151.4 229.4l-.1 .1M156 238v4M156 238l.8-.1 .7-.5M157.5 230.2v7.2M157.5 230.2l-.7-.5-.8-.2"/>
<path d="M157.5 231.6v10.4M157.6 231.6v-.2M163 231.6h-5.5M164.9 232.8l.1 .3M164.9 232.8a2 2 0 0 0-1.9-1.2M95 252.7v8.3M95 241.4a6 6 0 0 1 4 5.6M99 247a6 6 0 0 1-4 5.7M102 242v10M102 242h2M102.5 242v-10.4M102.6 241.8v.2"/>
<path d="M102.6 252v.3M102.6 252.3h.3M102.6 241.8h.3M104 256v-4M104 242v-4M104 252h-2M104 256l-.8 .2-.7 .5M156 242h2M156 252v4M157.1 252.3h.3M157.1 241.8h.3M157.4 241.8v.2"/>
<path d="M157.4 252v.3M157.5 256.7v7.2M157.5 256.7l-.7-.5-.8-.2M157.5 252v10.6M158 252h-2M158 252v-10M161 247a6 6 0 0 0 4 5.7M165 241.4v-8.3M165 241.4a6 6 0 0 0-4 5.6M95.1 261.3l-.1-.3M95.1 261.3a2 2 0 0 0 1.9 1.3M97 262.6h5.5"/>
<path d="M102.4 262.6v.1M102.5 262.6v-10.6M102.5 263.9v-7.2M102.5 263.9l.7 .5 .8 .1M105.9 264.6v-.1M106 264.5v.3M109 264.5h-5M109 264.5a1 1 0 0 0 1-1M110 262v1.5M112.3 263.9v-1.9M112.3 263.9h-2.4M113 264.5h.5"/>
<path d="M113 264.8l-.7-.9M113 264.8v-2.8M113 264.8h-7M113 263.1h.5M113.5 264.5v-2.5M113.5 264.5h4.9M113.5 262h-3.5M117.5 271.6v1.4M117.5 273l.2 .5h.3M117.9 271.1a2.5 2.5 0 0 0 2.1-2.5M117.9 271.1l-.4 .5M118 273.5h24"/>
<path d="M118.4 261.2v3.3M118.4 263.1h.6M118.4 262.8h.6M118.7 260.4l-.3 .8M119 260.2v4.1M119 264.3h1M119.1 264.6h.9M119.1 264.6v-.3M119.6 260l-.9 .4M119.8 264.3v-4.3M120 268.6v-8.6M120.5 265.3l-.3 .1-.2 .4"/>
<path d="M121.1 265.3v-5.3M123.5 265.3v-5.3M136.6 265.3v-5.3M139 265.3v-5.3M139.5 265.3h-19M140 264.6h.9M140 264.3h1M140 268.6v-8.6M140 268.6a2.5 2.5 0 0 0 2.1 2.5M140 265.8l-.1-.3-.4-.2M140.3 260v4.3M140.5 260h-20.9"/>
<path d="M140.9 264.3v.3M141 263.1h.7M141 262.8h.7M141 264.3v-4.1M141.7 264.5h4.8M141.7 264.5v-3.3M141.7 261.2a1.2 1.2 0 0 0-1.2-1.2M142 273.5l.4-.2 .1-.3M142.5 273v-1.4M142.5 271.6l-.4-.5M146.5 263.1h.5M146.5 262v2.5"/>
<path d="M146.5 264.5h.5M147 264.8v-2.8M147 264.8l.7-.9M147.7 262v1.9M150 262h-3.5M150 263.5v-1.5M150 263.5a1 1 0 0 0 1 1M150.1 263.9h-2.4M154 264.8h-7M154 264.5v.3M154.1 264.6v-.1M156 264.5h-5"/>
<path d="M156 264.5l.8-.1 .7-.5M157.5 262.6h5.5M157.6 262.7v-.1M163 262.6a2 2 0 0 0 1.9-1.3M165 261v-8.3M165 261l-.1 .3"/>
</g>
<!-- layer: CONGES -->
<g fill="none" stroke="#222226" stroke-width=".35">
<path d="M53.9 55l-.6 1.9M87.6 48.2l4.7 7.8 .2 .6-.2 .6M113.2 52l-.7 15h1.9M120.7 52h4.1M135.3 52h4.1M146.9 52l.8 15h-2M46.6 78.4l-.3 1M44.3 89.2l3.3 8.7 .7 .6M50.3 88.9h3.6M56.5 93l.5 .9M64 88l-.3 .9h3.7M80.4 95.9l-.5 1.3-.4 .7-.9 .5-.9 .2"/>
<path d="M45 129.9l15-.5v3.5M112.5 131v4.6M114.4 129.4l-.5 .1M120.7 129.9h4.1v1.1M124.8 130.7h.3M135.1 130.7h.2M139.4 129.9h-4.1v1.1M145.7 129.4l.5 .1M147.5 130.7l.2 2.2M215 129.9l-15-.5v6.2M113.2 140.8v2.5M215 140.8v2.5"/>
<path d="M112.5 178.4v4.6M113.2 170.7v2.5M200 178.4v6.2l15-.5M215 170.7v2.5M60 181.1v3.5l-15-.5M112.5 183h.1M112.5 183l.1 .3M113.9 184.5l.5 .1M124.8 183v1.1h-4.1M124.8 183.4h.3M135.1 183.4h.2M135.3 183v1.1h4.1"/>
<path d="M146.2 184.5l-.5 .1M147.6 183h.1M147.7 181.1l-.1 1.9"/>
</g>
<g fill="none" stroke="#000" stroke-width=".24">
<path d="M87.4 48.7l3 4.9M91.2 55l1.2 1.9M115.2 52l-.8 15M124.8 53h.3M135.1 53h.2M144.9 52l.8 15M45.4 89.2l3.2 8.5M72.7 89.2l5 9.4M75.2 88.1l4.8 9M60 131.4l-15 .5M112.5 131.4l.1 .1M114.4 129.4l.2 .1"/>
<path d="M145.7 129.4l-.2 .1M147.7 131.4l-.1 .1M200 131.4l15 .5M45 182.1l15 .5M112.6 182.5l-.1 .1M114.6 184.5l-.2 .1M145.5 184.5l.2 .1M147.6 182.5l.1 .1M215 182.1l-15 .5"/>
</g>
<g fill="none" stroke="#000" stroke-width=".24" stroke-dasharray="4.2 1.3 .4 .8 .4 1.3" stroke-linecap="butt">
<path d="M102.4 231v.4M102.5 230.9l-.1 .1M102.9 237.7v4.1M104 229.5l-.3 .1M104.4 229.4l-.4 .1M108.6 229.4h-4.2M116.3 230.2h-2.5M146.2 230.2h-2.5M155.6 229.4h-4.2M156 229.5l-.4-.1M157.6 231l-.1-.1M157.6 231.4v-.4"/>
<path d="M102.9 252.3v4.1M102.9 252.3h1.1M102.9 241.8h1.1M103.7 252.3v-.3M103.7 242v-.2M156.4 241.8v.2M156.4 252v.3M157.1 252.3h-1.1M157.1 241.8h-1.1M157.1 256.4v-4.1M157.1 241.8v-4.1M102.4 262.7v.4"/>
<path d="M102.4 263.1l.1 .1M104 264.6h.4M104.4 264.6h1.5M154.1 264.6h1.5M155.6 264.6h.4M156 264.6l.3-.1M157.5 263.2l.1-.1M157.6 263.1v-.4"/>
</g>
<!-- layer: COTES -->
<path d="M93.5 214v17M93.5 217h73M97 216.4l-3.5 .6 3.5 .6M163 216.4l3.5 .6-3.5 .6M166.5 214v17M77 231h16.4M79.4 234.5l.6-3.5 .6 3.5M80 231v32M79.4 259.5l.6 3.5 .6-3.5M77 263h16.4" fill="none" stroke="#000" stroke-width=".24"/>
<g font-size="7.7">
<text x="323.1" y="285.5">CU39M3GA01FP</text>
<text x="398.5" y="285.5">Q</text>
</g>
<g font-size="5.6">
<text x="255" y="255.7">KSS3XXG</text>
<text x="247.4" y="269">version standard</text>
<text x="380" y="275">DOLE</text>
<text x="247.8" y="282.3">actuator large M</text>
</g>
<g font-size="4.2">
<text x="42" y="9">A</text>
<text x="108.6" y="9">B</text>
<text x="175.2" y="9">C</text>
<text x="241.8" y="9">D</text>
<text x="308.6" y="9">E</text>
<text x="375.4" y="9">F</text>
<text x="222.9" y="14.5">REV.</text>
<text x="240.2" y="14.5">ECX</text>
<text x="300.2" y="14.5">DESCRIPTION</text>
<text x="372.7" y="14.5">DATE</text>
<text x="396.8" y="14.5">SIGN.</text>
<text x="226.6" y="20.5">L</text>
<text x="234.8" y="20.5">D2000304</text>
<text x="286.6" y="20.5">1,65+0,03/-0,05</text>
<text x="324.9" y="20.5">1,7</text>
<text x="334.2" y="20.5">0,05</text>
<text x="373.3" y="20.5">06/20/2005</text>
<text x="399.7" y="20.5">VP</text>
<text x="226" y="26.5">M</text>
<text x="234.8" y="26.5">D2000368</text>
<text x="270.2" y="26.5">LFS or LFG added to the end of the designation</text>
<text x="373.3" y="26.5">09/07/2005</text>
<text x="399.8" y="26.5">LC</text>
<text x="127.9" y="31.1">4,4</text>
<text x="226.2" y="34.5">N</text>
<text x="233.6" y="34.5">ECR-12732</text>
<text x="279.1" y="32.3">Note with date code explication added</text>
<text x="373.3" y="34.5">11/12/2015</text>
<text x="399.9" y="34.5">LB</text>
<text x="277.9" y="36.8">Column force, delta and travel removed</text>
<text x="9.3" y="43.6">1</text>
<text x="226.4" y="44.5">P</text>
<text x="233.6" y="44.5">ECR-13144</text>
<text x="264.8" y="42.3">Reference on table updated with special P/n removed</text>
<text x="274.2" y="46.8">and PCB layout updated like PCB for KSS2</text>
<text x="373.3" y="44.5">02/15/2016</text>
<text x="399.9" y="44.5">LB</text>
<text x="411.3" y="43.6">1</text>
<text x="226.1" y="52.5">Q</text>
<text x="233.5" y="52.5">ECR-16173</text>
<text x="277.6" y="52.5">Marking removed on top plate and table</text>
<text x="373.3" y="52.5">10/15/2019</text>
<text x="399.9" y="52.5">LB</text>
<text x="167.2" y="56.6" transform="rotate(-90 167.2 56.6)">1,8</text>
<text x="123.4" y="79.1">3,5</text>
<text x="281.4" y="86.5">Y39A34310FP</text>
<text x="314.9" y="86.5">KSS 343 G LFG</text>
<text x="281.4" y="94.5">Y39A34110FP</text>
<text x="315.1" y="94.5">KSS 341 G LFS</text>
<text x="127.1" y="96.3">3,1</text>
<text x="119.9" y="104.3">==</text>
<text x="135.4" y="104.3">==</text>
<text x="281.4" y="106.5">Y39A33310FP</text>
<text x="314.9" y="106.5">KSS 333 G LFG</text>
<text x="9.3" y="112.9">2</text>
<text x="411.3" y="112.9">2</text>
<text x="281.4" y="114.5">Y39A33110FP</text>
<text x="315.1" y="114.5">KSS 331 G LFS</text>
<text x="281.4" y="126.5">Y39A32310FP</text>
<text x="314.9" y="126.5">KSS 323 G LFG</text>
<text x="281.4" y="134.5">Y39A32110FP</text>
<text x="315.1" y="134.5">KSS 321 G LFS</text>
<text x="87.3" y="158.2" transform="rotate(-90 87.3 158.2)">7</text>
<text x="95.2" y="159.9" transform="rotate(-90 95.2 159.9)">5,5</text>
<text x="167.2" y="159.9" transform="rotate(-90 167.2 159.9)">2,5</text>
<text x="184.3" y="158.5">0,1</text>
<text x="9.3" y="187.1">3</text>
<text x="411.3" y="187.1">3</text>
<text x="179.2" y="200.3">1,7</text>
<text x="188.5" y="200.3">0,05</text>
<text x="226.6" y="200.3">0,6</text>
<text x="104.3" y="208.5">PCB PROPOSED LAYOUT</text>
<text x="127.1" y="216.3">7,3</text>
<text x="355.6" y="220.6">SYSTEM CONFIDENTIAL</text>
<text x="244.5" y="232.8">BOUVIER_L</text>
<text x="289.8" y="232.8">04-07-1997</text>
<text x="382.8" y="232.8">.</text>
<text x="389" y="231.5">Ra : 0,05</text>
<text x="396.6" y="238.5">0,1</text>
<text x="290" y="243.3">10/15/2019</text>
<text x="382.8" y="243.3">.</text>
<text x="398.9" y="245.5">. °</text>
<text x="79.3" y="250" transform="rotate(-90 79.3 250)">3,2</text>
<text x="411.3" y="256.4">4</text>
<text x="315.3" y="269.5">10,000</text>
<text x="336.4" y="269.5">A3</text>
<text x="353.4" y="269.5">1/1</text>
<text x="79.3" y="272.4" transform="rotate(-90 79.3 272.4)">1,05</text>
<text x="154.7" y="272.3">1,55</text>
<text x="155.1" y="276.8">(2x)</text>
<text x="42" y="291">A</text>
<text x="108.6" y="291">B</text>
<text x="175.2" y="291">C</text>
<text x="241.8" y="291">D</text>
<text x="308.6" y="291">E</text>
<text x="375.4" y="291">F</text>
</g>
<text font-size="4.1" x="239" y="243.3">Mayot, Jocelyn</text>
<text font-size="3.9" x="328.6" y="261.2">RELEASED</text>
<g font-size="3.8">
<text x="283.4" y="144.4">REFERENCE</text>
<text x="317" y="144.4">DESIGNATION</text>
</g>
<g font-size="3.1">
<text x="314.1" y="229.7">CRITICAL CHARACTERISTICS (CC) :</text>
<text x="314.1" y="240.2">SIGNIFICANT CHARACTERISTICS (SC) :</text>
</g>
<g font-size="2.9">
<text x="133.7" y="29.2">+0,15</text>
<text x="133.7" y="32.1">-0,10</text>
<text x="129.2" y="77.2">+0,15</text>
<text x="130.1" y="80.1">0</text>
</g>
<text font-size="2.5" x="338.7" y="275.5">.</text>
<g font-size="2.4">
<text x="314.1" y="232.4">VARIATION COULD AFFECT PRODUCT SAFETY OR</text>
<text x="314.1" y="235">COMPLIANCE WITH GOVERNMENT REGULATIONS</text>
<text x="314.1" y="242.9">VARIATION COULD AFFECT FUNCTION OR</text>
<text x="314.1" y="245.5">SATISFACTION OF CUSTOMER REQUIREMENTS</text>
</g>
<g font-size="2.1">
<text x="384.4" y="14.5">MM/DD/YY</text>
<text x="223.8" y="228.3">CREATED BY</text>
<text x="288.8" y="228.3">DATE</text>
<text x="385.7" y="228.3">SURFACE FINISH</text>
<text x="223.8" y="238.8">APPROVED BY</text>
<text x="288.8" y="238.8">DATE</text>
<text x="385.8" y="235.2">LINEAR TOLERANCE</text>
<text x="385.7" y="242.3">ANGULAR TOLERANCE</text>
<text x="223.8" y="249.3">DESCRIPTION</text>
<text x="313.8" y="249.3">PROJECTION</text>
<text x="313.8" y="258.2">STATE</text>
<text x="313.8" y="265.8">SCALE</text>
<text x="331.1" y="265.7">SIZE</text>
<text x="348.4" y="265.7">SHEET</text>
<text x="313.7" y="273.3">REPLACE :</text>
<text x="393.7" y="279.2">REV.</text>
</g>
<g font-size="2">
<text x="8.1" y="286.3" transform="rotate(-90 8.1 286.3)">CONFIDENTIAL. This document and the information in</text>
<text x="10.2" y="286.3" transform="rotate(-90 10.2 286.3)">it is the exclusive property of C&amp;K and is not to be used or disclose</text>
<text x="12.3" y="286.3" transform="rotate(-90 12.3 286.3)">without the express written permission of C&amp;K.</text>
</g>
<g font-size="1.7">
<text x="295.3" y="228.3">- MM/DD/YY</text>
<text x="376.4" y="231.8">C</text>
<text x="295.3" y="238.8">- MM/DD/YY</text>
</g>
<text font-size=".8" x="404.9" y="251">R</text>
</svg>
